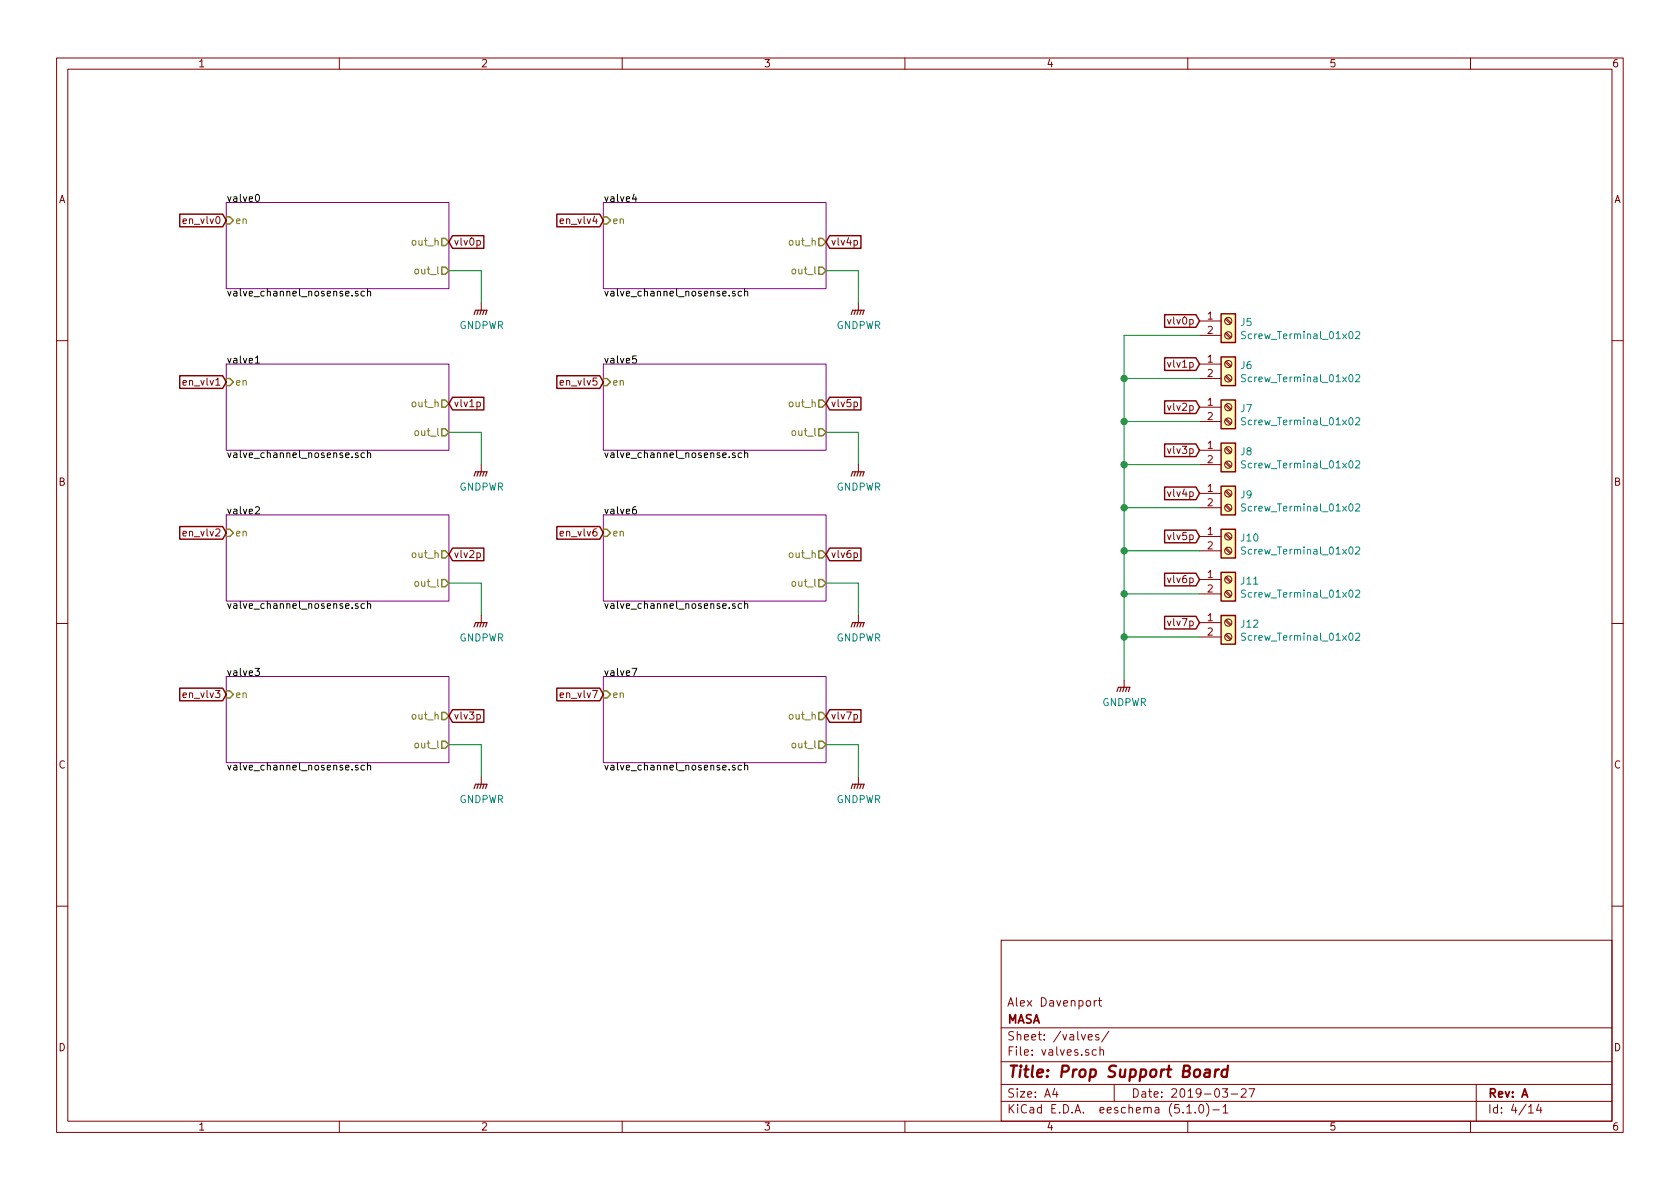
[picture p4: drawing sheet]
<svg xmlns="http://www.w3.org/2000/svg" width="297mm" height="210mm" viewBox="0 0 297 210" stroke-linecap="round" stroke-linejoin="round" font-family="sans-serif">
<g fill="none" stroke="#840000" stroke-width=".18">
<path d="M10 10.3h277v189.9h-277zM12 12.2h273v186.1h-273zM60 10.3v1.9M110 10.3v1.9M160 10.3v1.9M210 10.3v1.9M260 10.3v1.9M84.3 42.6l.4-.1 .2 .2-.1 .6h-.5M85.1 53.6v1.3M151 42.6l.4-.1 .2 .2-.1 .6h-.5M151.8 53.6v1.3M212.1 56.8h3.8"/>
<path d="M212.1 59.3h3.8M216.6 59l.9 .8M216.6 56.4l.9 .9M216.8 58.8l.9 .8M216.8 56.3l.9 .8M10 60.2h2M84.3 71.1h.4l.2 .2-.1 .6h-.5M151 71.1h.4l.2 .2-.1 .6h-.5M212.1 64.4h3.8M212.1 66.9h3.8M212.1 72h3.8M212.1 74.5h3.8"/>
<path d="M212.1 79.6h3.8M216.6 66.6l.9 .8M216.6 64.1l.9 .8M216.6 74.2l.9 .9M216.6 71.7l.9 .8M216.6 79.3l.9 .8M216.8 66.4l.9 .9M216.8 63.9l.9 .8M216.8 74l.9 .9M216.8 71.5l.9 .8M216.8 79.1l.9 .9M285 60.2h2"/>
<path d="M84.3 97.8h.4l.2 .2-.1 .5h-.5M85.1 82.2v1.2M151 97.8h.4l.2 .2-.1 .5h-.5M151.8 82.2v1.2M212.1 82.2h3.8M212.1 87.2h3.8M212.1 89.8h3.8M212.1 94.9h3.8M212.1 97.4h3.8M216.6 81.8l.9 .9M216.6 89.5l.9 .8M216.6 86.9l.9 .9"/>
<path d="M216.6 97.1l.9 .8M216.6 94.5l.9 .9M216.8 81.7l.9 .8M216.8 89.3l.9 .8M216.8 86.7l.9 .9M216.8 96.9l.9 .8M216.8 94.4l.9 .8M10 110.3h2M85.1 108.8v1.3M151.8 108.8v1.3M212.1 102.5h3.8M212.1 105h3.8"/>
<path d="M212.1 110.1h3.8M212.1 112.6h3.8M216.6 104.7l.9 .8M216.6 102.2l.9 .8M216.6 112.3l.9 .9M216.6 109.8l.9 .8M216.8 104.5l.9 .9M216.8 102l.9 .8M216.8 112.1l.9 .9M216.8 109.6l.9 .8M285 110.3h2M84.3 126.4l.4-.1 .2 .3-.1 .5h-.5"/>
<path d="M85.1 137.4v1.3M151 126.4l.4-.1 .2 .3-.1 .5h-.5M151.8 137.4v1.3M198.8 120.3v1.2M10 160.2h2M177 166.3h108v32h-108zM193.5 176.9v1M193.9 176.9l-.4 .3M194.2 176.9h.6M194.4 176.4v1.3l.4 .2M285 160.2h2M60 198.3v1.9"/>
<path d="M110 198.3v1.9M160 198.3v1.9M177 194.8h108M177 191.8h108M177 187.8h108M177 181.8h108M186.5 192.5l-.4 1h1M186.8 193v1M192.4 183.4l.7-.1v-.3l-.5-.1-.2 .2 .1 .7h.6M193.8 185.7l-.4-.1-.3 .3 .1 .6 .2 .1 .4-.1M194.3 183l-.4-.1-.2 .2 .1 .3 .5 .1v.3h-.6M194.5 185.7l.2-.1 .3 .1 .1 .9"/>
<path d="M194.5 185.1v1.5M196.1 182.3l-1.3 2M197 191.8v3M209.8 195.8l.5-.5v1.5M209.8 196.8h.9M210 198.3v1.9M211.3 196.7v.1M212.2 195.4l.1-.1a.8 .8 0 0 1 .5 .8 .8 .8 0 0 1-.5 .7 1 1 0 0 1-.1-1.4zM213.3 195.1a1.71 1.71 0 0 1 0 2.3M214.5 196.3h1.1M216.1 192.5h.9l-.4 .6 .4 .1v.7l-.2 .1-.7-.1M216.3 195.8l.4-.5v1.5"/>
<path d="M216.3 196.8h.8M217.7 193.5h1.1M219.5 192.7l.2-.2h.3l.3 .2v.3v.2l-.9 .8h.9M220.8 192.5h1l-.6 1.5M260 198.3v1.9M261 191.8v6.5M270.3 195.8l.4-.5v1.5M270.3 196.8h.8M272.1 195.2l-.4 1.1h.9M272.4 195.8v1"/>
<circle cx="217.2" cy="56.8" r=".63"/>
<circle cx="217.2" cy="59.3" r=".63"/>
<circle cx="217.2" cy="66.9" r=".63"/>
<circle cx="217.2" cy="72" r=".63"/>
<circle cx="217.2" cy="79.6" r=".63"/>
<circle cx="217.2" cy="64.4" r=".63"/>
<circle cx="217.2" cy="74.5" r=".63"/>
<circle cx="217.2" cy="94.9" r=".63"/>
<circle cx="217.2" cy="97.4" r=".63"/>
<circle cx="217.2" cy="82.2" r=".63"/>
<circle cx="217.2" cy="87.2" r=".63"/>
<circle cx="217.2" cy="89.8" r=".63"/>
<circle cx="217.2" cy="110.1" r=".63"/>
<circle cx="217.2" cy="105" r=".63"/>
<circle cx="217.2" cy="102.5" r=".63"/>
<circle cx="217.2" cy="112.6" r=".63"/>
</g>
<path d="M213.1 189.2h.8l-.1 1.2M213.9 189.6l-.7 .1a.41 .41 0 0 0-.3 .3 .41 .41 0 0 0 .2 .4l.7-.1M214.9 189.1l-.1 1.3M215.5 189.1a.55 .55 0 0 0-.6 .4M217 189.2a.68 .68 0 0 0-1 .3v.8l.3 .1 .6-.1M217.1 188.4l-.2 2" fill="none" stroke="#840000" stroke-width=".41"/>
<path d="M40 35.8h39.4v15.2h-39.4zM106.7 35.8h39.3v15.2h-39.3zM40 64.4h39.4v15.2h-39.4zM106.7 64.4h39.3v15.2h-39.3zM40 91.1h39.4v15.2h-39.4zM106.7 91.1h39.3v15.2h-39.3zM40 119.6h39.4v15.3h-39.4zM106.7 119.6h39.3v15.3h-39.3z" fill="none" stroke="#840084" stroke-width=".18"/>
<g fill="none" stroke="#000" stroke-width=".18">
<path d="M45.3 34.5l.1-.1a.67 .67 0 0 1 .5 .6 .67 .67 0 0 1-.5 .6l-.1-.1-.1-.4zM112.1 34.3l-.3 .9h.8M112.4 34.8v.8M63.3 51.6l-.3-.1-.2 .2 .1 .2 .4 .1v.3h-.5M64.4 51.6l-.3-.1-.3 .2 .2 .6h.4M65 51.6l.2-.1 .3 .1v.7M65 51.1v1.2M130 51.6l-.3-.1-.2 .2v.2l.5 .1v.3h-.5M131.1 51.6l-.3-.1-.3 .2 .1 .6h.5M131.6 51.6l.3-.1 .3 .1v.7M131.6 51.1v1.2M45.2 63.3l.3-.4v1.3"/>
<path d="M45.2 64.2h.7M65 79.6v1.3M112.5 62.9h-.6l-.1 .6 .2-.1 .5 .1v.6l-.2 .1-.5-.1M131.6 79.6v1.3M45.2 89.7l.4-.1 .3 .4-.1 .2-.7 .7h.8M63.3 80.1h-.3l-.2 .2 .1 .1 .4 .2v.3h-.5M64.4 80.1h-.3l-.3 .2 .2 .6h.4M65 80.2l.2-.1h.3v.8M112.4 89.6l-.3 .1a.87 .87 0 0 0 0 1.2l.4-.2v-.5l-.4-.1-.3 .2M130 80.1h-.3l-.2 .2v.1l.5 .2v.3h-.5M131.1 80.1h-.3l-.3 .2 .1 .6h.5M131.6 80.2l.3-.1h.3v.8"/>
<path d="M45.1 118.2h.8l-.5 .5 .4 .1v.5l-.2 .2-.5-.2M63.3 106.8h-.3l-.2 .1 .1 .2 .4 .1v.3h-.5M64.4 106.8h-.3l-.3 .2 .2 .5h.4M65 106.9l.2-.1h.3v.8M65 106.3v1.3M111.8 118.2h.8l-.5 1.3M130 106.8h-.3l-.2 .1v.2l.5 .1v.3h-.5M131.1 106.8h-.3l-.3 .2 .1 .5h.5M131.6 106.9l.3-.1h.3v.8M131.6 106.3v1.3M63.3 135.4l-.3-.1-.2 .2 .1 .2 .4 .1v.3h-.5M64.4 135.4l-.3-.1-.3 .3 .2 .5h.4"/>
<path d="M65 135.5l.2-.2 .3 .1v.8M65 134.9v1.3M130 135.4l-.3-.1-.2 .2v.2l.5 .1v.3h-.5M131.1 135.4l-.3-.1-.3 .3 .1 .5h.5M131.6 135.5l.3-.2 .3 .1v.8M131.6 134.9v1.3"/>
</g>
<g fill="none" stroke="#848400" stroke-width=".25">
<path d="M40 38.3h.6l.7 .7-.7 .6h-.6zM106.7 38.3h.6l.6 .7-.6 .6h-.6zM78.1 42.2h.6l.7 .6-.7 .6h-.6zM78.1 47.2h.6l.7 .7-.7 .6h-.6zM144.8 42.2h.6l.6 .6-.6 .6h-.6zM144.8 47.2h.6l.6 .7-.6 .6h-.6zM40 66.9h.6l.7 .7-.7 .6h-.6zM78.1 70.7h.6l.7 .7-.7 .6h-.6zM78.1 75.8h.6l.7 .6-.7 .7h-.6zM106.7 66.9h.6l.6 .7-.6 .6h-.6zM144.8 70.7h.6l.6 .7-.6 .6h-.6zM144.8 75.8h.6l.6 .6-.6 .7h-.6z"/>
<path d="M40 93.6h.6l.7 .6-.7 .7h-.6zM78.1 97.4h.6l.7 .6-.7 .7h-.6zM106.7 93.6h.6l.6 .6-.6 .7h-.6zM144.8 97.4h.6l.6 .6-.6 .7h-.6zM78.1 102.5h.6l.7 .6-.7 .7h-.6zM144.8 102.5h.6l.6 .6-.6 .7h-.6zM40 122.2h.6l.7 .6-.7 .6h-.6zM78.1 126h.6l.7 .6-.7 .6h-.6zM78.1 131.1h.6l.7 .6-.7 .6h-.6zM106.7 122.2h.6l.6 .6-.6 .6h-.6zM144.8 126h.6l.6 .6-.6 .6h-.6zM144.8 131.1h.6l.6 .6-.6 .6h-.6z"/>
</g>
<g fill="none" stroke="#008400" stroke-width=".18">
<path d="M79.4 47.9h5.7v5.7M146 47.9h5.8v5.7M212.1 59.3h-13.3v61M79.4 76.4h5.7v5.8M146 76.4h5.8v5.8M198.8 66.9h13.3M198.8 74.5h13.3M198.8 82.2h13.3M198.8 89.8h13.3M198.8 97.4h13.3M79.4 103.1h5.7v5.7M146 103.1h5.8v5.7"/>
<path d="M198.8 105h13.3M198.8 112.6h13.3M79.4 131.7h5.7v5.7M146 131.7h5.8v5.7"/>
</g>
<g fill="none" stroke="#840000" stroke-width=".2">
<path d="M83.8 55.6l.3-.7h2l-.2 .7M84.6 54.9l-.3 .7M85.1 54.9l-.3 .7M85.6 54.9l-.3 .7M150.5 55.6l.2-.7h2.1l-.3 .7M151.3 54.9l-.3 .7M151.8 54.9l-.3 .7M152.3 54.9l-.3 .7M83.8 84.2l.3-.8h2l-.2 .8M84.6 83.4l-.3 .8M85.1 83.4l-.3 .8M85.6 83.4l-.3 .8"/>
<path d="M150.5 84.2l.2-.8h2.1l-.3 .8M151.3 83.4l-.3 .8M151.8 83.4l-.3 .8M152.3 83.4l-.3 .8M83.8 110.9l.3-.8h2l-.2 .8M84.6 110.1l-.3 .8M85.1 110.1l-.3 .8M85.6 110.1l-.3 .8M150.5 110.9l.2-.8h2.1l-.3 .8M151.3 110.1l-.3 .8M151.8 110.1l-.3 .8M152.3 110.1l-.3 .8"/>
<path d="M83.8 139.4l.3-.7h2l-.2 .7M84.6 138.7l-.3 .7M85.1 138.7l-.3 .7M85.6 138.7l-.3 .7M150.5 139.4l.2-.7h2.1l-.3 .7M151.3 138.7l-.3 .7M151.8 138.7l-.3 .7M152.3 138.7l-.3 .7M197.5 122.3l.2-.8h2.1l-.3 .8M198.2 121.5l-.2 .8M198.8 121.5l-.3 .8M199.3 121.5l-.3 .8"/>
</g>
<g fill="none" stroke="#840000" stroke-width=".25">
<path d="M31.8 37.9h7.6l.6 1.1-.6 1.1h-7.6zM98.5 37.9h7.5l.7 1.1-.7 1.1h-7.5zM80 41.7h5.5v2.2h-5.5l-.6-1.1zM146.7 41.7h5.5v2.2h-5.5l-.7-1.1zM205.9 55.6h5.6l.6 1.2-.6 1.1h-5.6zM215.9 55.5h2.5v5.1h-2.5zM31.8 66.4h7.6l.6 1.2-.6 1.1h-7.6zM80 70.3h5.5v2.2h-5.5l-.6-1.1zM98.5 66.4h7.5l.7 1.2-.7 1.1h-7.5zM146.7 70.3h5.5v2.2h-5.5l-.7-1.1zM205.9 63.3h5.6l.6 1.1-.6 1.1h-5.6zM205.9 70.9h5.6l.6 1.1-.6 1.1h-5.6z"/>
<path d="M205.9 78.5h5.6l.6 1.1-.6 1.1h-5.6zM215.9 63.1h2.5v5.1h-2.5zM215.9 70.7h2.5v5.1h-2.5zM215.9 78.4h2.5v5h-2.5zM31.8 93.1h7.6l.6 1.1-.6 1.1h-7.6zM80 96.9h5.5v2.3h-5.5l-.6-1.2zM98.5 93.1h7.5l.7 1.1-.7 1.1h-7.5zM146.7 96.9h5.5v2.3h-5.5l-.7-1.2zM205.9 86.1h5.6l.6 1.1-.6 1.2h-5.6zM205.9 93.7h5.6l.6 1.2-.6 1.1h-5.6zM215.9 86h2.5v5.1h-2.5zM215.9 93.6h2.5v5.1h-2.5z"/>
<path d="M205.9 101.4h5.6l.6 1.1-.6 1.1h-5.6zM205.9 109h5.6l.6 1.1-.6 1.1h-5.6zM215.9 101.2h2.5v5.1h-2.5zM215.9 108.8h2.5v5.1h-2.5zM31.8 121.7h7.6l.6 1.1-.6 1.1h-7.6zM80 125.5h5.5v2.2h-5.5l-.6-1.1zM98.5 121.7h7.5l.7 1.1-.7 1.1h-7.5zM146.7 125.5h5.5v2.2h-5.5l-.7-1.1z"/>
</g>
<g fill="#ffffc2" stroke="#ffffc2" stroke-width=".18">
<path d="M215.9 55.5h2.5v5.1h-2.5z"/>
<path d="M215.9 63.1h2.5v5.1h-2.5z"/>
<path d="M215.9 70.7h2.5v5.1h-2.5z"/>
<path d="M215.9 78.4h2.5v5h-2.5z"/>
<path d="M215.9 86h2.5v5.1h-2.5z"/>
<path d="M215.9 93.6h2.5v5.1h-2.5z"/>
<path d="M215.9 101.2h2.5v5.1h-2.5z"/>
<path d="M215.9 108.8h2.5v5.1h-2.5z"/>
</g>
<g fill="none" stroke="#008484" stroke-width=".18">
<path d="M220.2 58.7l-.5-.1-.1 .1v.5l.6 .2v.3l-.2 .2-.5-.1M239.7 58.7l.5-.1 .2 .4v.2l-.8 .7h.8M220.2 66.3l-.5-.1-.1 .2v.4l.6 .2v.3l-.2 .2h-.5M220.2 73.9h-.5l-.1 .1v.4l.6 .2v.3l-.2 .2h-.5M239.7 66.4l.5-.2 .2 .4v.2l-.8 .7h.8M239.7 74l.5-.1 .2 .3v.2l-.8 .7h.8M220.2 81.6l-.5-.1-.1 .1v.4l.6 .3v.2l-.2 .2h-.5M220.2 89.2l-.5-.1-.1 .1v.5l.6 .2v.2l-.2 .3-.5-.1M220.2 96.8l-.5-.1-.1 .1v.5l.6 .2v.3l-.2 .2-.5-.1M239.7 81.6l.5-.1 .2 .3v.2l-.8 .7h.8M239.7 89.2l.5-.1 .2 .4v.2l-.8 .7h.8M239.7 96.8l.5-.1 .2 .4v.2l-.8 .7h.8"/>
<path d="M220.2 104.4l-.5-.1-.1 .2v.4l.6 .2v.3l-.2 .2h-.5M220.2 112h-.5l-.1 .1v.4l.6 .2v.3l-.2 .2h-.5M239.7 104.5l.5-.2 .2 .4v.2l-.8 .7h.8M239.7 112.1l.5-.1 .2 .3v.2l-.8 .7h.8"/>
</g>
<g fill="#008400" stroke="#008400" stroke-width=".25">
<circle cx="198.8" cy="66.9" r=".51"/>
<circle cx="198.8" cy="74.5" r=".51"/>
<circle cx="198.8" cy="82.2" r=".51"/>
<circle cx="198.8" cy="89.8" r=".51"/>
<circle cx="198.8" cy="97.4" r=".51"/>
<circle cx="198.8" cy="105" r=".51"/>
<circle cx="198.8" cy="112.6" r=".51"/>
</g>
<text font-size="2.8" fill="#840000" x="178" y="190.5">Title: Prop Support Board</text>
<g font-size="2.1" fill="#840000">
<text x="178" y="178">Alex Davenport</text>
<text x="178" y="184">Sheet: /valves/</text>
<text x="178" y="181">MASA</text>
<text x="178" y="186.7">File: valves.sch</text>
<text x="178" y="196.9">KiCad E.D.A. eeschema (5.1.0)-1</text>
<text x="178" y="194.1">Size: A4</text>
<text x="200" y="194.1">Date: 2019-03-27</text>
<text x="263" y="194.1">Rev: A</text>
<text x="263" y="196.9">Id: 4/14</text>
</g>
<g font-size="1.8" fill="#840000">
<text x="35" y="11.9">1</text>
<text x="85" y="11.9">2</text>
<text x="135" y="11.9">3</text>
<text x="185" y="11.9">4</text>
<text x="235" y="11.9">5</text>
<text x="285" y="11.9">6</text>
<text x="10.4" y="35.9">A</text>
<text x="285.4" y="35.9">A</text>
<text x="32.7" y="39.6">en_vlv0</text>
<text x="99.4" y="39.6">en_vlv4</text>
<text x="80.2" y="43.4">vlv0p</text>
<text x="146.8" y="43.4">vlv4p</text>
<text x="206.8" y="57.4">vlv0p</text>
<text x="213.5" y="56.5">1</text>
<text x="213.5" y="59">2</text>
<text x="206.8" y="65">vlv1p</text>
<text x="213.5" y="64.1">1</text>
<text x="32.7" y="68.2">en_vlv1</text>
<text x="99.4" y="68.2">en_vlv5</text>
<text x="213.5" y="66.7">2</text>
<text x="213.5" y="71.7">1</text>
<text x="80.2" y="72">vlv1p</text>
<text x="146.8" y="72">vlv5p</text>
<text x="206.8" y="72.6">vlv2p</text>
<text x="213.5" y="74.3">2</text>
<text x="206.8" y="80.3">vlv3p</text>
<text x="213.5" y="79.4">1</text>
<text x="213.5" y="81.9">2</text>
<text x="10.4" y="85.9">B</text>
<text x="206.8" y="87.9">vlv4p</text>
<text x="213.5" y="87">1</text>
<text x="213.5" y="89.5">2</text>
<text x="285.4" y="85.9">B</text>
<text x="32.7" y="94.9">en_vlv2</text>
<text x="99.4" y="94.9">en_vlv6</text>
<text x="206.8" y="95.5">vlv5p</text>
<text x="213.5" y="94.6">1</text>
<text x="80.2" y="98.7">vlv2p</text>
<text x="146.8" y="98.7">vlv6p</text>
<text x="213.5" y="97.1">2</text>
<text x="206.8" y="103.1">vlv6p</text>
<text x="213.5" y="102.2">1</text>
<text x="213.5" y="104.8">2</text>
<text x="206.8" y="110.7">vlv7p</text>
<text x="213.5" y="109.8">1</text>
<text x="213.5" y="112.4">2</text>
<text x="32.7" y="123.4">en_vlv3</text>
<text x="99.4" y="123.4">en_vlv7</text>
<text x="80.2" y="127.2">vlv3p</text>
<text x="146.8" y="127.2">vlv7p</text>
<text x="10.4" y="135.9">C</text>
<text x="285.4" y="135.9">C</text>
<text x="10.4" y="185.9">D</text>
<text x="285.4" y="185.9">D</text>
<text x="35" y="199.9">1</text>
<text x="85" y="199.9">2</text>
<text x="135" y="199.9">3</text>
<text x="185" y="199.9">4</text>
<text x="235" y="199.9">5</text>
<text x="285" y="199.9">6</text>
</g>
<g font-size="1.8">
<text x="40" y="35.7">valve0</text>
<text x="106.7" y="35.7">valve4</text>
<text x="40" y="52.4">valve_channel_nosense.sch</text>
<text x="106.7" y="52.4">valve_channel_nosense.sch</text>
<text x="40" y="64.3">valve1</text>
<text x="106.7" y="64.3">valve5</text>
<text x="40" y="81">valve_channel_nosense.sch</text>
<text x="106.7" y="81">valve_channel_nosense.sch</text>
<text x="40" y="91">valve2</text>
<text x="106.7" y="91">valve6</text>
<text x="40" y="107.7">valve_channel_nosense.sch</text>
<text x="106.7" y="107.7">valve_channel_nosense.sch</text>
<text x="40" y="119.5">valve3</text>
<text x="106.7" y="119.5">valve7</text>
<text x="40" y="136.2">valve_channel_nosense.sch</text>
<text x="106.7" y="136.2">valve_channel_nosense.sch</text>
</g>
<g font-size="1.8" fill="#848400">
<text x="41.5" y="39.6">en</text>
<text x="108.2" y="39.6">en</text>
<text x="73" y="43.4">out_h</text>
<text x="139.7" y="43.4">out_h</text>
<text x="73.6" y="48.5">out_l</text>
<text x="140.3" y="48.5">out_l</text>
<text x="41.5" y="68.2">en</text>
<text x="108.2" y="68.2">en</text>
<text x="73" y="72">out_h</text>
<text x="73.6" y="77.1">out_l</text>
<text x="139.7" y="72">out_h</text>
<text x="140.3" y="77.1">out_l</text>
<text x="41.5" y="94.9">en</text>
<text x="108.2" y="94.9">en</text>
<text x="73" y="98.7">out_h</text>
<text x="139.7" y="98.7">out_h</text>
<text x="73.6" y="103.8">out_l</text>
<text x="140.3" y="103.8">out_l</text>
<text x="41.5" y="123.4">en</text>
<text x="108.2" y="123.4">en</text>
<text x="73" y="127.2">out_h</text>
<text x="139.7" y="127.2">out_h</text>
<text x="73.6" y="132.3">out_l</text>
<text x="140.3" y="132.3">out_l</text>
</g>
<g font-size="1.8" fill="#008484">
<text x="81.2" y="58.2">GNDPWR</text>
<text x="147.9" y="58.2">GNDPWR</text>
<text x="219.4" y="57.7">J5</text>
<text x="220.2" y="60">Screw_Terminal_01x02</text>
<text x="219.4" y="65.3">J6</text>
<text x="220.2" y="67.6">Screw_Terminal_01x02</text>
<text x="219.4" y="72.9">J7</text>
<text x="220.2" y="75.2">Screw_Terminal_01x02</text>
<text x="219.4" y="80.5">J8</text>
<text x="220.2" y="82.8">Screw_Terminal_01x02</text>
<text x="81.2" y="86.8">GNDPWR</text>
<text x="147.9" y="86.8">GNDPWR</text>
<text x="219.4" y="88.1">J9</text>
<text x="219.5" y="95.8">J10</text>
<text x="220.2" y="90.4">Screw_Terminal_01x02</text>
<text x="220.2" y="98.1">Screw_Terminal_01x02</text>
<text x="219.5" y="103.4">J11</text>
<text x="220.2" y="105.7">Screw_Terminal_01x02</text>
<text x="81.2" y="113.4">GNDPWR</text>
<text x="147.9" y="113.4">GNDPWR</text>
<text x="219.5" y="111">J12</text>
<text x="220.2" y="113.3">Screw_Terminal_01x02</text>
<text x="194.8" y="124.9">GNDPWR</text>
<text x="81.2" y="142">GNDPWR</text>
<text x="147.9" y="142">GNDPWR</text>
</g>
</svg>
